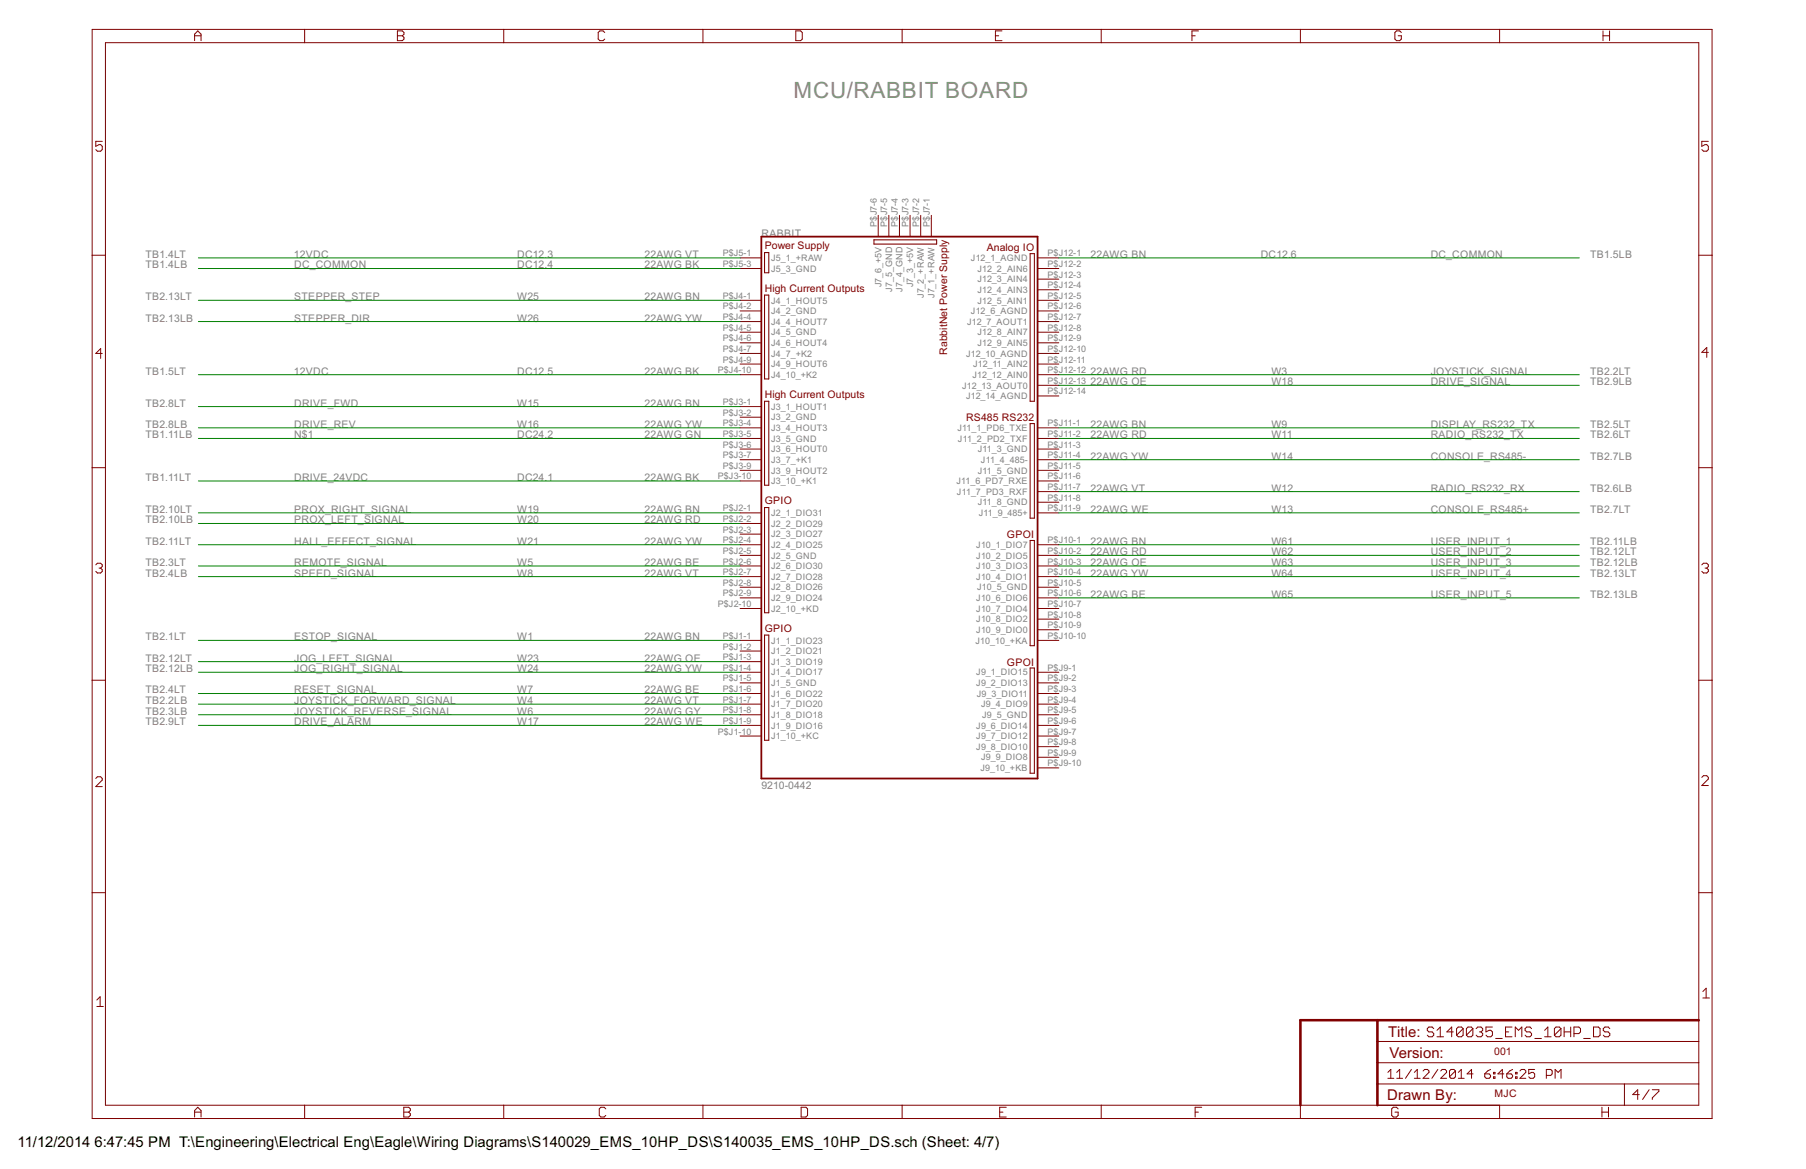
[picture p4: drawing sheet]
<svg xmlns="http://www.w3.org/2000/svg" width="432mm" height="279mm" viewBox="0 0 432 279" stroke-linecap="round" stroke-linejoin="round" font-family="sans-serif">
<g fill="none" stroke="#800000" stroke-width=".24">
<path d="M22 7h387.3v260.3h-387.3zM25.2 10.2h381v254h-381zM46.5 9.7v-1.5l.8-.8 .8 .8v1.5M46.5 8.6h1.6M72.8 7v3.2M95 8.6h1.2M95 7.4h1.2l.4 .4v.4l-.4 .4 .4 .3v.4l-.4 .4h-1.2zM120.4 7v3.2M144.6 7.8l-.4-.4h-.8l-.4 .4v1.5l.4 .4h.8l.4-.4M168.1 7v3.2M190.3 7.4h1.1l.4 .4v1.5l-.4 .4h-1.1zM215.7 7v3.2"/>
<path d="M238 8.6h.8M239.6 7.4h-1.6v2.3h1.6M263.3 7v3.2M285 8.6h.8M286.6 7.4h-1.6v2.3M310.9 7v3.2M335 7.8l-.3-.4h-.8l-.4 .4v1.5l.4 .4h.8l.3-.4v-.7h-.7M358.5 7v3.2M383.3 7.4v2.3M383.3 8.6h1.5M384.8 7.4v2.3M24.4 33.8h-1.5v1.2l.8-.4h.4l.3 .4v.8l-.3 .3h-.8l-.4-.3"/>
<path d="M408.5 33.8h-1.6v1.2l.8-.4h.4l.4 .4v.8l-.4 .3h-.8l-.4-.3M210 51.5v5.1M212.5 51.5v5.1M215.1 51.5v5.1M217.6 51.5v5.1M220.1 51.5v5.1M222.7 51.5v5.1M22 61h3.2M177 74.3h5M177 61.6h5M177 71.8h5M177 64.2h5"/>
<path d="M177 76.9h5M177 79.4h5M248.1 74.3h5.1M248.1 61.6h5.1M248.1 71.8h5.1M248.1 64.2h5.1M248.1 76.9h5.1M248.1 79.4h5.1M248.1 69.3h5.1M248.1 66.7h5.1M406.2 61h3.1M24.4 84.5h-1.5l1.2-1.2v2.4"/>
<path d="M177 84.5h5M177 87h5M177 89.6h5M177 81.9h5M177 99.7h5M177 97.2h5M248.1 84.5h5.1M248.1 87h5.1M248.1 89.6h5.1M248.1 92.1h5.1M248.1 94.6h5.1M248.1 81.9h5.1"/>
<path d="M408.5 84.2h-1.6l1.2-1.1v2.3M22 111.8h3.2M177 107.3h5M177 112.4h5M177 102.3h5M177 104.8h5M177 109.9h5M177 115h5M248.1 107.3h5.1M248.1 112.4h5.1M248.1 102.3h5.1M248.1 104.8h5.1"/>
<path d="M248.1 109.9h5.1M248.1 115h5.1M248.1 117.5h5.1M406.2 111.8h3.1M22.9 135l.4-.4h.8l.3 .4v.4l-.3 .4M23.7 135.8h.4M24.1 135.8l.3 .4v.4l-.3 .3h-.8l-.4-.3M177 125.1h5M177 122.6h5M177 132.7h5M177 137.8h5M177 127.7h5"/>
<path d="M177 130.2h5M177 135.3h5M248.1 122.6h5.1M248.1 132.7h5.1M248.1 137.8h5.1M248.1 130.2h5.1M248.1 135.3h5.1M248.1 120h5.1M406.9 135l.4-.4h.8l.4 .4v.4l-.4 .4M407.7 135.8h.4M408.1 135.8l.4 .4v.4l-.4 .3h-.8l-.4-.3M177 142.9h5"/>
<path d="M177 145.4h5M177 140.4h5M177 155.6h5M177 153.1h5M177 158.1h5M248.1 142.9h5.1M248.1 145.4h5.1M248.1 140.4h5.1M248.1 153.1h5.1M248.1 150.5h5.1M248.1 148h5.1M22 162.6h3.2"/>
<path d="M177 173.4h5M177 175.9h5M177 163.2h5M177 168.3h5M177 160.7h5M177 165.8h5M177 170.8h5M248.1 173.4h5.1M248.1 175.9h5.1M248.1 163.2h5.1M248.1 168.3h5.1M248.1 160.7h5.1"/>
<path d="M248.1 165.8h5.1M248.1 170.8h5.1M248.1 178.5h5.1M406.2 162.6h3.1M22.9 186.1l.4-.4h.8l.3 .4v.3l-1.5 1.6h1.5M248.1 181h5.1M248.1 183.5h5.1M406.9 185.8l.4-.4h.8l.4 .4v.4l-1.6 1.5h1.6M22 213.4h3.2M406.2 213.4h3.1M23.2 239l.7-.8v2.4M407.1 237l.8-.8v2.3"/>
<path d="M407.1 238.5h1.6M23.2 240.6h1.5M329.3 259.1h76.9M329.3 254h76.9M329.3 248.9h76.9M331.8 256.3l.7-.7v2.1M331.8 257.7h1.4M333.9 257.7h1.4M333.9 256.3l.7-.7v2.1M337.5 255.6l-1.5 2.1M338.2 257.7h1.4M338.2 256.3l.7-.7v2.1"/>
<path d="M340.3 256l.3-.4h.7l.4 .4v.3l-1.4 1.4h1.4M342.8 245.9l-.4-.4h-.8l-.4 .4v.4l.4 .3h.8l.4 .4v.4l-.4 .4h-.8l-.4-.4M343.6 247.8h1.5M343.6 246.3l.8-.8v2.3M343.8 255.6l-1.5 2.1M344.5 256l.3-.4h.7l.4 .4v.3l-1.4 1.4h1.4M347.5 246.6h-1.6l1.2-1.1v2.3M348 256v1.4l-.4 .3h-.7l-.3-.3M348 256l-.4-.4h-.7l-.3 .4v1.4M348 256l-1.4 1.4M348.7 257.7h1.4M348.7 256.3l.7-.7v2.1"/>
<path d="M349.8 245.9l-.4-.4h-.7l-.4 .4v1.5M349.8 245.9v1.5l-.4 .4h-.7l-.4-.4M349.8 245.9l-1.5 1.5M352.1 245.9l-.3-.4h-.8l-.4 .4v1.5M352.1 245.9v1.5l-.3 .4h-.8l-.4-.4M352.1 245.9l-1.5 1.5M352.2 256.7h-1.4l1-1.1v2.1M352.9 245.9l.4-.4h.8l.4 .4v.4l-.4 .3M353.7 246.6h.4M354.1 246.6l.4 .4v.4l-.4 .4h-.8l-.4-.4M355 256.7h1l.4 .3v.4l-.4 .3h-.7l-.3-.3zM356.4 255.6l-.7 .4-.7 .7"/>
<path d="M356.8 245.5h-1.5v1.1l.7-.3h.4l.4 .3v.8l-.4 .4h-.7l-.4-.4M357.1 257.4h.3v.3h-.3zM357.1 256.3h.3v.4h-.3zM357.6 248.2h1.6M359.6 256.7h-1.5l1.1-1.1v2.1M360 246.6h.7M360.3 256.7h1l.4 .3v.4l-.4 .3h-.7l-.3-.3zM361.5 245.5h-1.5v2.3h1.5M361.7 255.6l-.7 .4-.7 .7M362.3 247.8v-2.3l.8 .8 .8-.8v2.3M362.4 257.4h.3v.3h-.3zM362.4 256.3h.3v.4h-.3z"/>
<path d="M363.4 256l.3-.4h.8l.3 .4v.3l-1.4 1.4h1.4M366.2 245.9l-.4-.4h-.8l-.4 .4v.4l.4 .3h.8l.4 .4v.4l-.4 .4h-.8l-.4-.4M366.9 255.6h-1.4v1.1l.7-.4h.4l.3 .4v.7l-.3 .3h-.7l-.4-.3M367 248.2h1.5M369.3 247.8h1.6M369.3 246.3l.8-.8v2.3M369.7 257h1.1l.3-.3v-.7l-.3-.4h-1.1v2.1M371.8 257.7v-2.1l.7 .7 .7-.7v2.1M373.2 245.9l-.4-.4h-.8l-.4 .4v1.5M373.2 245.9v1.5l-.4 .4h-.8l-.4-.4M373.2 245.9l-1.6 1.5M374 246.6h1.5"/>
<path d="M374 245.5v2.3M375.5 245.5v2.3M376.3 247h1.2l.4-.4v-.7l-.4-.4h-1.2v2.3M378.7 248.2h1.5M381 245.5h1.2l.4 .4v1.5l-.4 .4h-1.2zM384.9 245.9l-.4-.4h-.8l-.4 .4v.4l.4 .3h.8l.4 .4v.4l-.4 .4h-.8l-.4-.4M388.4 259.1v5.1M46.5 267v-1.6l.8-.8 .8 .8v1.6M46.5 265.8h1.6M72.8 264.2v3.1M96.5 265.8h1.2M96.5 264.6h1.2l.4 .4v.4l-.4 .4 .4 .4v.4l-.4 .4h-1.2z"/>
<path d="M120.4 264.2v3.1M144.8 265l-.4-.4h-.7l-.4 .4v1.6l.4 .4h.7l.4-.4M168.1 264.2v3.1M191.5 264.6h1.2l.4 .4v1.6l-.4 .4h-1.2zM215.7 264.2v3.1M239 265.8h.8M240.6 264.6h-1.6v2.4h1.6M263.3 264.2v3.1M285.7 265.8h.8M287.3 264.6h-1.6v2.4M310.9 264.2v3.1M334.3 265l-.4-.4h-.8l-.4 .4v1.6l.4 .4h.8l.4-.4v-.8h-.8"/>
<path d="M358.5 264.2v3.1M383 265.8h1.6M383 264.6v2.4M384.6 264.6v2.4M391.9 261.6h-1.5l1.2-1.1v2.3M394.3 260.5l-1.6 2.3M395.1 260.5h1.5v.3l-1.5 1.6v.4"/>
</g>
<path d="M329.3 243.8v20.4M406.2 243.8h-95.3v20.4" fill="none" stroke="#800000" stroke-width=".61"/>
<path d="M182 56.6h66.1v129.5h-66.1z" fill="none" stroke="#800000" stroke-width=".42"/>
<path d="M209 57.3h14.9v1h-14.9zM182.8 60.4h1v4.8h-1zM182.8 70.5h1v20.1h-1zM246.3 60.6h1v35.3h-1zM182.8 95.9h1v20.1h-1zM246.3 101.2h1v22.6h-1zM182.8 121.3h1v25.2h-1zM246.3 129.2h1v25.1h-1zM182.8 151.8h1v25.1h-1zM246.3 159.7h1v25.1h-1z" fill="none" stroke="#800000" stroke-width=".25"/>
<g fill="none" stroke="#008000" stroke-width=".24">
<path d="M47.4 61.6h129.6M47.4 64.2h129.6M47.4 71.8h129.6M47.4 76.9h129.6M253.2 61.6h124.4M47.4 89.6h129.6M47.4 97.2h129.6M253.2 89.6h124.4M253.2 92.1h124.4M47.4 102.3h129.6M47.4 104.8h129.6M47.4 115h129.6"/>
<path d="M253.2 102.3h124.4M253.2 104.8h124.4M253.2 117.5h124.4M253.2 109.9h124.4M47.4 122.6h129.6M47.4 125.1h129.6M47.4 130.2h129.6M47.4 135.3h129.6M47.4 137.8h129.6M253.2 122.6h124.4M253.2 130.2h124.4M253.2 135.3h124.4"/>
<path d="M253.2 137.8h124.4M253.2 132.7h124.4M47.4 153.1h129.6M47.4 158.1h129.6M253.2 142.9h124.4M47.4 165.8h129.6M47.4 168.3h129.6M47.4 170.8h129.6M47.4 173.4h129.6M47.4 160.7h129.6"/>
</g>
<text font-size="6" fill="#808080" x="189.7" y="23.5">MCU/RABBIT BOARD</text>
<g font-size="4" fill="#800000">
<text x="331.9" y="247.8">Title:</text>
<text x="332.2" y="252.9">Version:</text>
<text x="331.7" y="263">Drawn By:</text>
</g>
<g font-size="4">
<text x="4.2" y="274.2">11/12/2014</text>
<text x="22.6" y="274.2">6:47:45 PM T:\Engineering\Electrical Eng\Eagle\Wiring Diagrams\S140029_EMS_10HP_DS\S140035_EMS_10HP_DS.sch (Sheet: 4/7)</text>
</g>
<g font-size="2.8" fill="#808080">
<text x="182.1" y="56.5">RABBIT</text>
<text x="34.8" y="61.6">TB1.4LT</text>
<text x="34.8" y="64.2">TB1.4LB</text>
<text x="70.3" y="61.6">12VDC</text>
<text x="70.3" y="64.2">DC_COMMON</text>
<text x="123.7" y="61.6">DC12.3</text>
<text x="123.7" y="64.2">DC12.4</text>
<text x="154.1" y="61.6">22AWG VT</text>
<text x="154.1" y="64.2">22AWG BK</text>
<text x="260.8" y="61.6">22AWG BN</text>
<text x="301.4" y="61.6">DC12.6</text>
<text x="342.1" y="61.6">DC_COMMON</text>
<text x="380.2" y="61.6">TB1.5LB</text>
<text x="34.8" y="71.8">TB2.13LT</text>
<text x="70.3" y="71.8">STEPPER_STEP</text>
<text x="123.7" y="71.8">W25</text>
<text x="154.1" y="71.8">22AWG BN</text>
<text x="34.8" y="76.9">TB2.13LB</text>
<text x="70.3" y="76.9">STEPPER_DIR</text>
<text x="123.7" y="76.9">W26</text>
<text x="154.1" y="76.9">22AWG YW</text>
<text x="34.8" y="89.6">TB1.5LT</text>
<text x="70.3" y="89.6">12VDC</text>
<text x="123.7" y="89.6">DC12.5</text>
<text x="154.1" y="89.6">22AWG BK</text>
<text x="260.8" y="89.6">22AWG RD</text>
<text x="304" y="89.6">W3</text>
<text x="342.1" y="89.6">JOYSTICK_SIGNAL</text>
<text x="380.2" y="89.6">TB2.2LT</text>
<text x="260.8" y="92.1">22AWG OE</text>
<text x="304" y="92.1">W18</text>
<text x="342.1" y="92.1">DRIVE_SIGNAL</text>
<text x="380.2" y="92.1">TB2.9LB</text>
<text x="34.8" y="97.2">TB2.8LT</text>
<text x="70.3" y="97.2">DRIVE_FWD</text>
<text x="123.7" y="97.2">W15</text>
<text x="154.1" y="97.2">22AWG BN</text>
<text x="34.8" y="102.3">TB2.8LB</text>
<text x="34.8" y="104.8">TB1.11LB</text>
<text x="70.3" y="102.3">DRIVE_REV</text>
<text x="70.3" y="104.8">N$1</text>
<text x="123.7" y="104.8">DC24.2</text>
<text x="123.7" y="102.3">W16</text>
<text x="154.1" y="102.3">22AWG YW</text>
<text x="154.1" y="104.8">22AWG GN</text>
<text x="260.8" y="102.3">22AWG BN</text>
<text x="260.8" y="104.8">22AWG RD</text>
<text x="304" y="102.3">W9</text>
<text x="304" y="104.8">W11</text>
<text x="342.1" y="102.3">DISPLAY_RS232_TX</text>
<text x="342.1" y="104.8">RADIO_RS232_TX</text>
<text x="380.2" y="102.3">TB2.5LT</text>
<text x="380.2" y="104.8">TB2.6LT</text>
<text x="260.8" y="109.9">22AWG YW</text>
<text x="304" y="109.9">W14</text>
<text x="342.1" y="109.9">CONSOLE_RS485-</text>
<text x="380.2" y="109.9">TB2.7LB</text>
<text x="34.8" y="115">TB1.11LT</text>
<text x="70.3" y="115">DRIVE_24VDC</text>
<text x="123.7" y="115">DC24.1</text>
<text x="154.1" y="115">22AWG BK</text>
<text x="260.8" y="117.5">22AWG VT</text>
<text x="304" y="117.5">W12</text>
<text x="342.1" y="117.5">RADIO_RS232_RX</text>
<text x="380.2" y="117.5">TB2.6LB</text>
<text x="34.8" y="122.6">TB2.10LT</text>
<text x="34.8" y="125.1">TB2.10LB</text>
<text x="70.3" y="122.6">PROX_RIGHT_SIGNAL</text>
<text x="70.3" y="125.1">PROX_LEFT_SIGNAL</text>
<text x="123.7" y="122.6">W19</text>
<text x="123.7" y="125.1">W20</text>
<text x="154.1" y="122.6">22AWG BN</text>
<text x="154.1" y="125.1">22AWG RD</text>
<text x="260.8" y="122.6">22AWG WE</text>
<text x="304" y="122.6">W13</text>
<text x="342.1" y="122.6">CONSOLE_RS485+</text>
<text x="380.2" y="122.6">TB2.7LT</text>
<text x="34.8" y="130.2">TB2.11LT</text>
<text x="70.3" y="130.2">HALL_EFFECT_SIGNAL</text>
<text x="123.7" y="130.2">W21</text>
<text x="154.1" y="130.2">22AWG YW</text>
<text x="260.8" y="130.2">22AWG BN</text>
<text x="304" y="130.2">W61</text>
<text x="342.1" y="130.2">USER_INPUT_1</text>
<text x="380.2" y="130.2">TB2.11LB</text>
<text x="34.8" y="135.3">TB2.3LT</text>
<text x="34.8" y="137.8">TB2.4LB</text>
<text x="70.3" y="135.3">REMOTE_SIGNAL</text>
<text x="70.3" y="137.8">SPEED_SIGNAL</text>
<text x="123.7" y="135.3">W5</text>
<text x="123.7" y="137.8">W8</text>
<text x="154.1" y="137.8">22AWG VT</text>
<text x="154.1" y="135.3">22AWG BE</text>
<text x="260.8" y="137.8">22AWG YW</text>
<text x="260.8" y="135.3">22AWG OE</text>
<text x="260.8" y="132.7">22AWG RD</text>
<text x="304" y="132.7">W62</text>
<text x="304" y="135.3">W63</text>
<text x="304" y="137.8">W64</text>
<text x="342.1" y="132.7">USER_INPUT_2</text>
<text x="342.1" y="135.3">USER_INPUT_3</text>
<text x="342.1" y="137.8">USER_INPUT_4</text>
<text x="380.2" y="132.7">TB2.12LT</text>
<text x="380.2" y="135.3">TB2.12LB</text>
<text x="380.2" y="137.8">TB2.13LT</text>
<text x="260.8" y="142.9">22AWG BE</text>
<text x="304" y="142.9">W65</text>
<text x="342.1" y="142.9">USER_INPUT_5</text>
<text x="380.2" y="142.9">TB2.13LB</text>
<text x="34.8" y="153.1">TB2.1LT</text>
<text x="70.3" y="153.1">ESTOP_SIGNAL</text>
<text x="123.7" y="153.1">W1</text>
<text x="154.1" y="153.1">22AWG BN</text>
<text x="34.8" y="158.1">TB2.12LT</text>
<text x="34.8" y="160.7">TB2.12LB</text>
<text x="70.3" y="158.1">JOG_LEFT_SIGNAL</text>
<text x="70.3" y="160.7">JOG_RIGHT_SIGNAL</text>
<text x="123.7" y="158.1">W23</text>
<text x="123.7" y="160.7">W24</text>
<text x="154.1" y="160.7">22AWG YW</text>
<text x="154.1" y="158.1">22AWG OE</text>
<text x="34.8" y="165.8">TB2.4LT</text>
<text x="70.3" y="165.8">RESET_SIGNAL</text>
<text x="123.7" y="165.8">W7</text>
<text x="154.1" y="165.8">22AWG BE</text>
<text x="34.8" y="168.3">TB2.2LB</text>
<text x="34.8" y="170.8">TB2.3LB</text>
<text x="34.8" y="173.4">TB2.9LT</text>
<text x="70.3" y="168.3">JOYSTICK_FORWARD_SIGNAL</text>
<text x="70.3" y="170.8">JOYSTICK_REVERSE_SIGNAL</text>
<text x="70.3" y="173.4">DRIVE_ALARM</text>
<text x="123.7" y="168.3">W4</text>
<text x="123.7" y="170.8">W6</text>
<text x="123.7" y="173.4">W17</text>
<text x="154.1" y="168.3">22AWG VT</text>
<text x="154.1" y="170.8">22AWG GY</text>
<text x="154.1" y="173.4">22AWG WE</text>
<text x="182" y="188.6">9210-0442</text>
</g>
<g font-size="2.8" fill="#800000">
<text x="182.8" y="59.6">Power Supply</text>
<text x="235.9" y="60.1">Analog IO</text>
<text x="182.8" y="69.8">High Current Outputs</text>
<text x="226.5" y="84.8" transform="rotate(-90 226.5 84.8)">RabbitNet Power Supply</text>
<text x="182.8" y="95.2">High Current Outputs</text>
<text x="231" y="100.7">RS485 RS232</text>
<text x="182.8" y="120.5">GPIO</text>
<text x="240.7" y="128.7">GPOI</text>
<text x="182.8" y="151">GPIO</text>
<text x="240.7" y="159.1">GPOI</text>
<text x="357.3" y="252.1">001</text>
<text x="357.3" y="262.3">MJC</text>
</g>
<g font-size="2.4" fill="#808080">
<text x="209.6" y="54.2" transform="rotate(-90 209.6 54.2)">P$J7-6</text>
<text x="212.2" y="54.2" transform="rotate(-90 212.2 54.2)">P$J7-5</text>
<text x="214.7" y="54.2" transform="rotate(-90 214.7 54.2)">P$J7-4</text>
<text x="217.2" y="54.2" transform="rotate(-90 217.2 54.2)">P$J7-3</text>
<text x="219.8" y="54.2" transform="rotate(-90 219.8 54.2)">P$J7-2</text>
<text x="222.3" y="54.2" transform="rotate(-90 222.3 54.2)">P$J7-1</text>
<text x="172.8" y="61.3">P$J5-1</text>
<text x="172.8" y="63.8">P$J5-3</text>
<text x="184.4" y="62.4">J5_1_+RAW</text>
<text x="184.4" y="64.9">J5_3_GND</text>
<text x="232.2" y="62.4">J12_1_AGND</text>
<text x="233.7" y="64.9">J12_2_AIN6</text>
<text x="250.4" y="63.8">P$J12-2</text>
<text x="250.4" y="61.3">P$J12-1</text>
<text x="172.8" y="71.4">P$J4-1</text>
<text x="210.7" y="68.7" transform="rotate(-90 210.7 68.7)">J7_6_+5V</text>
<text x="213.3" y="69.8" transform="rotate(-90 213.3 69.8)">J7_5_GND</text>
<text x="215.8" y="69.8" transform="rotate(-90 215.8 69.8)">J7_4_GND</text>
<text x="218.4" y="68.7" transform="rotate(-90 218.4 68.7)">J7_3_+5V</text>
<text x="220.9" y="71.3" transform="rotate(-90 220.9 71.3)">J7_2_+RAW</text>
<text x="223.4" y="71.3" transform="rotate(-90 223.4 71.3)">J7_1_+RAW</text>
<text x="233.7" y="70">J12_4_AIN3</text>
<text x="233.7" y="67.5">J12_3_AIN4</text>
<text x="250.4" y="68.9">P$J12-4</text>
<text x="250.4" y="71.4">P$J12-5</text>
<text x="250.4" y="66.4">P$J12-3</text>
<text x="172.8" y="74">P$J4-2</text>
<text x="172.8" y="76.5">P$J4-4</text>
<text x="184.4" y="75.1">J4_2_GND</text>
<text x="184.4" y="72.5">J4_1_HOUT5</text>
<text x="184.4" y="77.6">J4_4_HOUT7</text>
<text x="231.2" y="77.6">J12_7_AOUT1</text>
<text x="232.2" y="75.1">J12_6_AGND</text>
<text x="233.7" y="72.5">J12_5_AIN1</text>
<text x="250.4" y="74">P$J12-6</text>
<text x="250.4" y="76.5">P$J12-7</text>
<text x="172.8" y="81.6">P$J4-6</text>
<text x="172.8" y="79">P$J4-5</text>
<text x="184.4" y="82.7">J4_6_HOUT4</text>
<text x="184.4" y="80.2">J4_5_GND</text>
<text x="233.7" y="82.7">J12_9_AIN5</text>
<text x="233.7" y="80.2">J12_8_AIN7</text>
<text x="250.4" y="81.6">P$J12-9</text>
<text x="250.4" y="79">P$J12-8</text>
<text x="171.6" y="89.2">P$J4-10</text>
<text x="172.8" y="86.7">P$J4-9</text>
<text x="172.8" y="84.1">P$J4-7</text>
<text x="184.4" y="87.8">J4_9_HOUT6</text>
<text x="184.4" y="85.2">J4_7_+K2</text>
<text x="231" y="85.2">J12_10_AGND</text>
<text x="232.6" y="87.8">J12_11_AIN2</text>
<text x="250.4" y="86.7">P$J12-11</text>
<text x="250.4" y="89.2">P$J12-12</text>
<text x="250.4" y="84.1">P$J12-10</text>
<text x="184.4" y="90.3">J4_10_+K2</text>
<text x="230" y="92.9">J12_13_AOUT0</text>
<text x="231" y="95.4">J12_14_AGND</text>
<text x="232.5" y="90.3">J12_12_AIN0</text>
<text x="250.4" y="91.7">P$J12-13</text>
<text x="250.4" y="94.3">P$J12-14</text>
<text x="172.8" y="99.4">P$J3-2</text>
<text x="172.8" y="96.8">P$J3-1</text>
<text x="172.8" y="101.9">P$J3-4</text>
<text x="184.4" y="100.5">J3_2_GND</text>
<text x="184.4" y="97.9">J3_1_HOUT1</text>
<text x="250.4" y="101.9">P$J11-1</text>
<text x="172.8" y="107">P$J3-6</text>
<text x="172.8" y="104.4">P$J3-5</text>
<text x="184.4" y="103">J3_4_HOUT3</text>
<text x="184.4" y="105.6">J3_5_GND</text>
<text x="228.9" y="103">J11_1_PD6_TXE</text>
<text x="229" y="105.6">J11_2_PD2_TXF</text>
<text x="250.4" y="104.4">P$J11-2</text>
<text x="250.4" y="107">P$J11-3</text>
<text x="172.8" y="112.1">P$J3-9</text>
<text x="172.8" y="109.5">P$J3-7</text>
<text x="184.4" y="108.1">J3_6_HOUT0</text>
<text x="184.4" y="113.2">J3_9_HOUT2</text>
<text x="184.4" y="110.6">J3_7_+K1</text>
<text x="233.8" y="113.2">J11_5_GND</text>
<text x="233.8" y="108.1">J11_3_GND</text>
<text x="234.5" y="110.6">J11_4_485-</text>
<text x="250.4" y="109.5">P$J11-4</text>
<text x="250.4" y="112.1">P$J11-5</text>
<text x="171.6" y="114.6">P$J3-10</text>
<text x="184.4" y="115.7">J3_10_+K1</text>
<text x="228.7" y="115.7">J11_6_PD7_RXE</text>
<text x="228.8" y="118.3">J11_7_PD3_RXF</text>
<text x="250.4" y="114.6">P$J11-6</text>
<text x="250.4" y="119.7">P$J11-8</text>
<text x="250.4" y="117.1">P$J11-7</text>
<text x="172.8" y="124.8">P$J2-2</text>
<text x="172.8" y="122.2">P$J2-1</text>
<text x="184.4" y="125.9">J2_2_DIO29</text>
<text x="184.4" y="123.3">J2_1_DIO31</text>
<text x="233.8" y="120.8">J11_8_GND</text>
<text x="234" y="123.3">J11_9_485+</text>
<text x="250.4" y="122.2">P$J11-9</text>
<text x="172.8" y="127.3">P$J2-3</text>
<text x="172.8" y="129.8">P$J2-4</text>
<text x="184.4" y="128.4">J2_3_DIO27</text>
<text x="184.4" y="131">J2_4_DIO25</text>
<text x="233.4" y="131">J10_1_DIO7</text>
<text x="250.4" y="129.8">P$J10-1</text>
<text x="172.8" y="132.4">P$J2-5</text>
<text x="172.8" y="137.5">P$J2-7</text>
<text x="172.8" y="134.9">P$J2-6</text>
<text x="184.4" y="133.5">J2_5_GND</text>
<text x="184.4" y="136">J2_6_DIO30</text>
<text x="233.4" y="133.5">J10_2_DIO5</text>
<text x="233.4" y="136">J10_3_DIO3</text>
<text x="250.4" y="132.4">P$J10-2</text>
<text x="250.4" y="137.5">P$J10-4</text>
<text x="250.4" y="134.9">P$J10-3</text>
<text x="172.8" y="142.5">P$J2-9</text>
<text x="172.8" y="140">P$J2-8</text>
<text x="184.4" y="143.7">J2_9_DIO24</text>
<text x="184.4" y="138.6">J2_7_DIO28</text>
<text x="184.4" y="141.1">J2_8_DIO26</text>
<text x="233.4" y="143.7">J10_6_DIO6</text>
<text x="233.4" y="138.6">J10_4_DIO1</text>
<text x="233.7" y="141.1">J10_5_GND</text>
<text x="250.4" y="142.5">P$J10-6</text>
<text x="250.4" y="140">P$J10-5</text>
<text x="171.6" y="145.1">P$J2-10</text>
<text x="184.4" y="146.2">J2_10_+KD</text>
<text x="233.4" y="148.7">J10_8_DIO2</text>
<text x="233.4" y="146.2">J10_7_DIO4</text>
<text x="250.4" y="147.6">P$J10-8</text>
<text x="250.4" y="145.1">P$J10-7</text>
<text x="172.8" y="155.2">P$J1-2</text>
<text x="172.8" y="152.7">P$J1-1</text>
<text x="184.4" y="153.8">J1_1_DIO23</text>
<text x="233.2" y="153.8">J10_10_+KA</text>
<text x="233.4" y="151.3">J10_9_DIO0</text>
<text x="250.4" y="150.2">P$J10-9</text>
<text x="250.4" y="152.7">P$J10-10</text>
<text x="172.8" y="157.8">P$J1-3</text>
<text x="172.8" y="160.3">P$J1-4</text>
<text x="184.4" y="156.4">J1_2_DIO21</text>
<text x="184.4" y="158.9">J1_3_DIO19</text>
<text x="184.4" y="161.4">J1_4_DIO17</text>
<text x="233.4" y="161.4">J9_1_DIO15</text>
<text x="250.4" y="160.3">P$J9-1</text>
<text x="172.8" y="162.9">P$J1-5</text>
<text x="172.8" y="167.9">P$J1-7</text>
<text x="172.8" y="165.4">P$J1-6</text>
<text x="184.4" y="164">J1_5_GND</text>
<text x="184.4" y="166.5">J1_6_DIO22</text>
<text x="233.4" y="164">J9_2_DIO13</text>
<text x="233.6" y="166.5">J9_3_DIO11</text>
<text x="250.4" y="162.9">P$J9-2</text>
<text x="250.4" y="167.9">P$J9-4</text>
<text x="250.4" y="165.4">P$J9-3</text>
<text x="172.8" y="173">P$J1-9</text>
<text x="172.8" y="170.5">P$J1-8</text>
<text x="184.4" y="169.1">J1_7_DIO20</text>
<text x="184.4" y="171.6">J1_8_DIO18</text>
<text x="234.6" y="169.1">J9_4_DIO9</text>
<text x="234.8" y="171.6">J9_5_GND</text>
<text x="250.4" y="173">P$J9-6</text>
<text x="250.4" y="170.5">P$J9-5</text>
<text x="171.6" y="175.6">P$J1-10</text>
<text x="184.4" y="174.1">J1_9_DIO16</text>
<text x="184.4" y="176.7">J1_10_+KC</text>
<text x="233.4" y="174.1">J9_6_DIO14</text>
<text x="233.4" y="179.2">J9_8_DIO10</text>
<text x="233.4" y="176.7">J9_7_DIO12</text>
<text x="250.4" y="178.1">P$J9-8</text>
<text x="250.4" y="175.6">P$J9-7</text>
<text x="234.4" y="184.3">J9_10_+KB</text>
<text x="234.6" y="181.8">J9_9_DIO8</text>
<text x="250.4" y="180.6">P$J9-9</text>
<text x="250.4" y="183.2">P$J9-10</text>
</g>
</svg>
